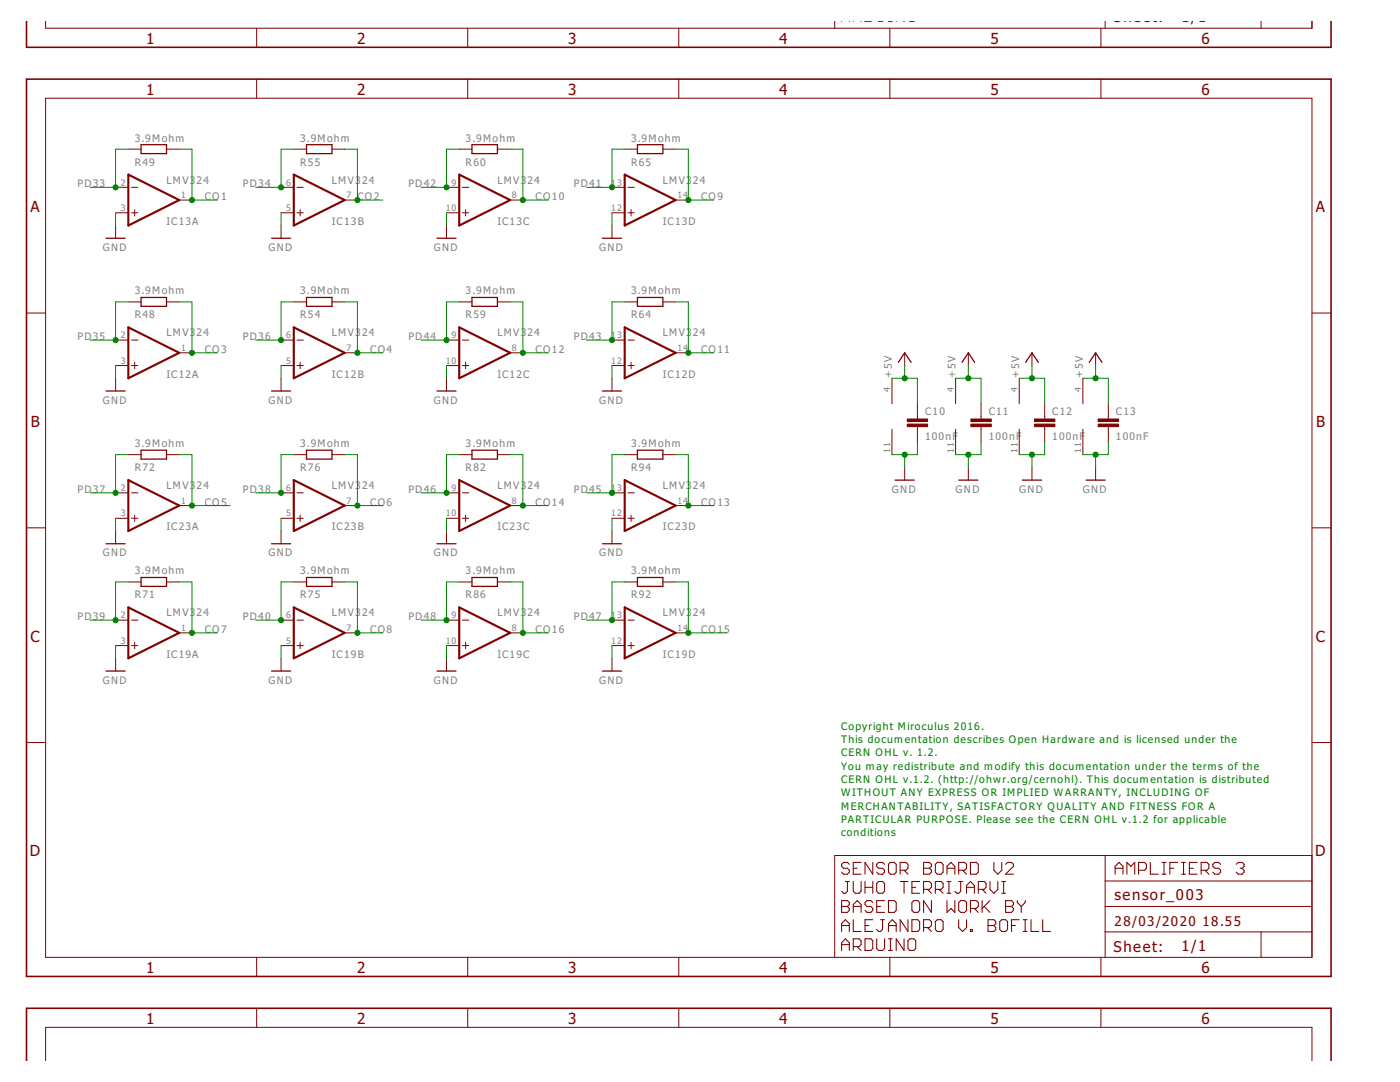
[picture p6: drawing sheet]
<svg xmlns="http://www.w3.org/2000/svg" width="279mm" height="216mm" viewBox="0 0 279 216" stroke-linecap="round" stroke-linejoin="round" font-family="sans-serif">
<g fill="none" stroke="#800000" stroke-width=".21">
<path d="M168 4.1v.2M169.5 4.1v.2M170.3 4.1v.2M171.7 4.1l.2 .2M172.6 4.1v.2h1.2l.1-.2M175.2 4.1l.1 .2 .9-.2M177.3 4.3h.8M177.7 4.1v.2M178.9 4.1v.2M180.3 4.1l.1 .2v-.2M181.5 4.1l.1 .2 .9-.2M168 179.7h1.1l.4 .4v.4l-.4 .4 .4 .4v.4l-.4 .4h-1.1z"/>
<path d="M168.7 175.9h.8M169.1 175.9v1.9l-.4 .4h-.4l-.3-.4M169.5 172.5l-.4-.4h-.8l-.3 .4v.4l.3 .3h.8l.4 .5v.3l-.4 .4h-.8l-.3-.4M170.3 175.9v1.9l.4 .4h.7l.5-.4v-1.9M170.3 173.2h.8M171.9 172.1h-1.6v2.3h1.6M172.6 175.9v2.3M172.6 177.1h1.6M174.2 172.1v2.3l-1.6-2.3v2.3M174.2 175.9v2.3M175.3 175.9h.8l.4 .4v1.5l-.4 .4h-.8l-.3-.4v-1.5zM176.5 172.5l-.4-.4h-.8l-.3 .4v.4l.3 .3h.8l.4 .5v.3l-.4 .4h-.8l-.3-.4"/>
<path d="M176.5 179.7h-1.5v2.4h1.5M177.3 172.5l.4-.4h.8l.4 .4v1.5l-.4 .4h-.8l-.4-.4zM177.3 179.7h1.2l.4 .4v1.6l-.4 .4h-1.2zM179.6 173.7h1.2l.4-.5v-.7l-.4-.4h-1.2v2.3M179.6 175.9h1.6M180.4 175.9v2.3M180.4 173.7l.8 .7M182 177.1h.8M182.4 179.7h.8l.3 .4v1.6l-.3 .4h-.8l-.4-.4v-1.6zM183.5 175.9h-1.5v2.3h1.5M184.3 172.1h1.2l.4 .4v.4l-.4 .3 .4 .5v.3l-.4 .4h-1.2zM184.3 173.2h1.2"/>
<path d="M184.3 177.5h1.2l.4-.4v-.8l-.4-.4h-1.2v2.3M185.1 177.5l.8 .7M185.9 179.7v2.4l-1.6-2.4v2.4M186.7 177.5h1.1l.4-.4v-.8l-.4-.4h-1.1v2.3M187 172.1h.8l.4 .4v1.5l-.4 .4h-.8l-.3-.4v-1.5zM187.4 177.5l.8 .7M189 173.2h1.6M189 174.4v-1.5l.8-.8 .8 .8v1.5M189 179.7v2.4l.8-.8 .8 .8v-2.4M189 178.2h.8M189 175.9h.8M189.4 175.9v2.3"/>
<path d="M191.3 173.7h1.2l.4-.5v-.7l-.4-.4h-1.2v2.3M191.3 175.9h.8M191.7 175.9v1.9l-.4 .4h-.4l-.3-.4M192.1 173.7l.8 .7M192.9 178.2v-1.5l.8-.8 .8 .8v1.5M192.9 177.1h1.6M193.7 172.1h1.1l.4 .4v1.5l-.4 .4h-1.1zM195.2 177.5h1.2l.4-.4v-.8l-.4-.4h-1.2v2.3M196 177.5l.8 .7M196 179.7v2.4M197.6 175.9v1.6l.8 .7 .7-.7v-1.6M197.6 179.7l-1.6 1.6"/>
<path d="M198.4 172.1v1.6l.7 .7 .8-.7v-1.6M199.9 178.2h.8M199.9 175.9h.8M200.3 175.9v2.3M200.7 172.5l.4-.4h.8l.3 .4v.4l-1.5 1.5h1.5M200.7 179.7h1.2l.3 .4v.4l-.3 .4 .3 .4v.4l-.3 .4h-1.2zM203 179.7v.4l.8 .8M204.6 179.7v.4l-.8 .8M222.5 173.2h1.6M222.5 174.4v-1.5l.8-.8 .8 .8v1.5M224.9 174.4v-2.3l.8 .8 .8-.8v2.3M227.2 173.7h1.2l.4-.5v-.7l-.4-.4h-1.2v2.3"/>
<path d="M229.6 172.1v2.3h1.5M231.9 172.1h.8M231.9 174.4h.8M232.3 172.1v2.3M233.5 173.2h.8M235 172.1h-1.5v2.3M235.8 172.1h.8M235.8 174.4h.8M236.2 172.1v2.3M237.4 173.2h.7M238.9 172.1h-1.5v2.3h1.5M239.7 173.7h1.2l.4-.5v-.7l-.4-.4h-1.2v2.3"/>
<path d="M240.5 173.7l.8 .7M243.6 172.5l-.4-.4h-.8l-.4 .4v.4l.4 .3h.8l.4 .5v.3l-.4 .4h-.8l-.4-.4M246.7 172.5l.4-.4h.8l.4 .4v.4l-.4 .3M247.5 173.2h.4M247.9 173.2l.4 .5v.3l-.4 .4h-.8l-.4-.4M168 185.9v-1.6l.7-.8 .8 .8v1.6M168 189.7v-1.6l.7-.8 .8 .8v1.6M168 180.9h1.1M168 184.7h1.5M168 188.5h1.5M170.3 182.1v-1.6l.8-.8 .8 .8v1.6M170.3 183.5v2.4h1.6"/>
<path d="M170.3 188.9h1.1l.5-.4v-.8l-.5-.4h-1.1v2.4M170.3 180.9h1.6M171.1 188.9l.8 .8M172.6 187.3h1.2l.4 .4v1.6l-.4 .4h-1.2zM172.6 184.7h.8M174.2 180.1l-.4-.4h-.8l-.4 .4v.4l.4 .4h.8l.4 .4v.4l-.4 .4h-.8l-.4-.4M174.2 183.5h-1.6v2.4h1.6M175 187.3v2l.3 .4h.8l.4-.4v-2M175 180.9h.7M175.7 183.5h.8M176.1 183.5v2l-.4 .4h-.4l-.3-.4M177.3 185.9v-1.6l.8-.8 .8 .8v1.6"/>
<path d="M177.3 184.7h1.6M177.3 187.3h.8M177.3 189.7h.8M177.7 187.3v2.4M180.4 187.3v2.4l-1.5-2.4v2.4M181.2 183.5v2.4l-1.6-2.4v2.4M181.2 187.7l.4-.4h.8l.4 .4v1.6l-.4 .4h-.8l-.4-.4zM182 183.5h1.2l.3 .4v1.6l-.3 .4h-1.2zM184.3 185.1h1.2l.4-.4v-.8l-.4-.4h-1.2v2.4M185.1 185.1l.8 .8M187 183.5h.8l.4 .4v1.6l-.4 .4h-.8l-.3-.4v-1.6zM191.3 180.1l.4-.4h.8l.4 .4v1.6l-.4 .4h-.8l-.4-.4z"/>
<path d="M191.3 183.5v1.6l.8 .8 .8-.8v-1.6M193.7 181.3h1.1l.4-.4v-.8l-.4-.4h-1.1v2.4M193.7 185.5h.4v.4h-.4zM194.5 181.3l.7 .8M196.4 180.9l1.2 1.2M197.2 184.7h1.2M197.2 183.5h1.2l.3 .4v.4l-.3 .4 .3 .4v.4l-.3 .4h-1.2zM199.5 183.9l.4-.4h.8l.4 .4v1.6l-.4 .4h-.8l-.4-.4zM200.7 180.9h1.2M201.9 184.7h.7M203.4 183.5h-1.5v2.4M203.8 180.9v1.2"/>
<path d="M204.2 185.9h.8M204.2 183.5h.8M204.6 183.5v2.4M205.8 183.5v2.4h1.5M208.1 183.5v2.4h1.6"/>
</g>
<g fill="none" stroke="#800000" stroke-width=".2">
<path d="M9.1 4.1v1.5h252.7v-1.5M9.1 19.6h252.7v171.4h-252.7zM51.2 5.6v3.8M51.2 15.8v3.8M93.3 5.6v3.8M93.3 15.8v3.8M135.5 5.6v3.8M135.5 15.8v3.8M166.6 4.1v1.5M177.6 5.6v3.8M177.6 15.8v3.8M219.7 5.6v3.8"/>
<path d="M219.7 15.8v3.8M220.6 4.1v1.5M251.7 4.1v1.5M23.1 37.4h2.5M25.6 29.8h2.6M26.2 37.4h1.3M33.2 29.8h2.6M35.8 39.9h2.5M56.1 37.4h2.5M58.6 29.8h2.6M59.3 37.4h1.2M66.3 29.8h2.5"/>
<path d="M68.8 39.9h2.5M89.1 37.4h2.6M91.7 29.8h2.5M92.3 37.4h1.3M99.3 29.8h2.5M101.8 39.9h2.6M122.1 37.4h2.6M124.7 29.8h2.5M125.3 37.4h1.3M132.3 29.8h2.5M134.8 39.9h2.6M23.1 42.5h2.5"/>
<path d="M23.1 45v2.5M26.2 42.5h1.3M26.9 41.8v1.3M56.1 42.5h2.5M56.1 45v2.5M59.3 42.5h1.2M59.9 41.8v1.3M89.1 42.5h2.6M89.1 45v2.5M92.3 42.5h1.3M92.9 41.8v1.3M122.1 42.5h2.6"/>
<path d="M122.1 45v2.5M125.3 42.5h1.3M125.9 41.8v1.3M5.3 62.5h3.8M23.1 72.9h2.5M23.1 67.9h2.5M23.1 75.5v2.5M25.6 60.2h2.6M26.2 72.9h1.3M26.2 67.9h1.3M26.9 72.3v1.3M33.2 60.2h2.6"/>
<path d="M35.8 70.4h2.5M56.1 72.9h2.5M56.1 67.9h2.5M56.1 75.5v2.5M58.6 60.2h2.6M59.3 72.9h1.2M59.3 67.9h1.2M59.9 72.3v1.3M66.3 60.2h2.5M68.8 70.4h2.5M89.1 72.9h2.6M89.1 67.9h2.6"/>
<path d="M89.1 75.5v2.5M91.7 60.2h2.5M92.3 72.9h1.3M92.3 67.9h1.3M92.9 72.3v1.3M99.3 60.2h2.5M101.8 70.4h2.6M122.1 72.9h2.6M122.1 67.9h2.6M122.1 75.5v2.5M124.7 60.2h2.5M125.3 72.9h1.3"/>
<path d="M125.3 67.9h1.3M125.9 72.3v1.3M132.3 60.2h2.5M134.8 70.4h2.6M178 75.5v5.1M180.6 70.4v2.5M190.7 75.5v5.1M193.3 70.4v2.5M203.4 75.5v5.1M206 70.4v2.5M216.1 75.5v5.1M218.7 70.4v2.5"/>
<path d="M261.8 62.5h3.8M23.1 98.3h2.5M25.6 90.7h2.6M26.2 98.3h1.3M33.2 90.7h2.6M56.1 98.3h2.5M58.6 90.7h2.6M59.3 98.3h1.2M66.3 90.7h2.5M89.1 98.3h2.6M91.7 90.7h2.5M92.3 98.3h1.3"/>
<path d="M99.3 90.7h2.5M122.1 98.3h2.6M124.7 90.7h2.5M125.3 98.3h1.3M132.3 90.7h2.5M178 85.6v5.1M180.6 93.3v2.5M183.1 80.6v3M183.1 85.1v3.1M190.7 85.6v5.1M193.3 93.3v2.5M195.8 80.6v3"/>
<path d="M195.8 85.1v3.1M203.4 85.6v5.1M206 93.3v2.5M208.5 80.6v3M208.5 85.1v3.1M216.1 85.6v5.1M218.7 93.3v2.5M221.2 80.6v3M221.2 85.1v3.1M5.3 105.3h3.8M23.1 103.4h2.5M23.1 106v2.5"/>
<path d="M25.6 116.1h2.6M26.2 103.4h1.3M26.9 102.8v1.3M33.2 116.1h2.6M35.8 100.9h2.5M56.1 103.4h2.5M56.1 106v2.5M58.6 116.1h2.6M59.3 103.4h1.2M59.9 102.8v1.3M66.3 116.1h2.5M68.8 100.9h2.5"/>
<path d="M89.1 103.4h2.6M89.1 106v2.5M91.7 116.1h2.5M92.3 103.4h1.3M92.9 102.8v1.3M99.3 116.1h2.5M101.8 100.9h2.6M122.1 103.4h2.6M122.1 106v2.5M124.7 116.1h2.5M125.3 103.4h1.3M125.9 102.8v1.3"/>
<path d="M132.3 116.1h2.5M134.8 100.9h2.6M261.8 105.3h3.8M23.1 128.8h2.5M23.1 123.7h2.5M23.1 131.4v2.5M26.2 128.8h1.3M26.2 123.7h1.3M26.9 128.2v1.3M35.8 126.3h2.5M56.1 128.8h2.5M56.1 123.7h2.5"/>
<path d="M56.1 131.4v2.5M59.3 128.8h1.2M59.3 123.7h1.2M59.9 128.2v1.3M68.8 126.3h2.5M89.1 128.8h2.6M89.1 123.7h2.6M89.1 131.4v2.5M92.3 128.8h1.3M92.3 123.7h1.3M92.9 128.2v1.3M101.8 126.3h2.6"/>
<path d="M122.1 128.8h2.6M122.1 123.7h2.6M122.1 131.4v2.5M125.3 128.8h1.3M125.3 123.7h1.3M125.9 128.2v1.3M134.8 126.3h2.6M5.3 148.2h3.8M261.8 148.2h3.8M220.6 170.7v20.3M220.6 175.8h41.2M261.8 170.7h-95.2v20.3"/>
<path d="M51.2 191v3.8M93.3 191v3.8M135.5 191v3.8M177.6 191v3.8M219.7 191v3.8M220.6 185.9h41.2M220.6 180.9h41.2M251.7 185.9v5.1M9.1 211.8v-6.8h252.7v6.8M51.2 201.2v3.8M93.3 201.2v3.8M135.5 201.2v3.8"/>
<path d="M177.6 201.2v3.8M219.7 201.2v3.8"/>
</g>
<path d="M5.3 4.1v5.3h260.3v-5.3M5.3 15.8h260.3v179h-260.3zM5.3 211.8v-10.6h260.3v10.6" fill="none" stroke="#800000" stroke-width=".32"/>
<g fill="none" stroke="#800000" stroke-width=".42">
<path d="M25.6 34.8l10.2 5.1-10.2 5.1zM58.6 34.8l10.2 5.1-10.2 5.1zM91.7 34.8l10.1 5.1-10.1 5.1zM124.7 34.8l10.1 5.1-10.1 5.1zM25.6 65.3l10.2 5.1-10.2 5.1zM58.6 65.3l10.2 5.1-10.2 5.1zM91.7 65.3l10.1 5.1-10.1 5.1zM124.7 65.3l10.1 5.1-10.1 5.1zM25.6 95.8l10.2 5.1-10.2 5.1zM58.6 95.8l10.2 5.1-10.2 5.1zM91.7 95.8l10.1 5.1-10.1 5.1zM124.7 95.8l10.1 5.1-10.1 5.1z"/>
<path d="M25.6 121.2l10.2 5.1-10.2 5.1zM58.6 121.2l10.2 5.1-10.2 5.1zM91.7 121.2l10.1 5.1-10.1 5.1zM124.7 121.2l10.1 5.1-10.1 5.1z"/>
</g>
<g fill="none" stroke="#800000" stroke-width=".25">
<path d="M28.2 28.9h5v1.7h-5zM61.2 28.9h5.1v1.7h-5.1zM94.2 28.9h5.1v1.7h-5.1zM127.2 28.9h5.1v1.7h-5.1zM21.2 47.5h3.8M28.2 59.4h5v1.7h-5zM54.2 47.5h3.8M61.2 59.4h5.1v1.7h-5.1zM87.2 47.5h3.8M94.2 59.4h5.1v1.7h-5.1zM120.2 47.5h3.8M127.2 59.4h5.1v1.7h-5.1z"/>
<path d="M21.2 78h3.8M54.2 78h3.8M87.2 78h3.8M120.2 78h3.8M179.3 72.3l1.3-1.9 1.2 1.9M192 72.3l1.3-1.9 1.2 1.9M204.7 72.3l1.3-1.9 1.2 1.9M217.4 72.3l1.3-1.9 1.2 1.9M28.2 89.8h5v1.8h-5zM61.2 89.8h5.1v1.8h-5.1zM94.2 89.8h5.1v1.8h-5.1zM127.2 89.8h5.1v1.8h-5.1z"/>
<path d="M178.6 95.8h3.9M191.3 95.8h3.9M204 95.8h3.9M216.7 95.8h3.9M21.2 108.5h3.8M28.2 115.2h5v1.8h-5zM54.2 108.5h3.8M61.2 115.2h5.1v1.8h-5.1zM87.2 108.5h3.8M94.2 115.2h5.1v1.8h-5.1zM120.2 108.5h3.8M127.2 115.2h5.1v1.8h-5.1z"/>
<path d="M21.2 133.9h3.8M54.2 133.9h3.8M87.2 133.9h3.8M120.2 133.9h3.8"/>
</g>
<g fill="#800000" stroke="#800000" stroke-width=".2">
<path d="M181.1 84.6h4v.5h-4z"/>
<path d="M181.1 83.6h4v.5h-4z"/>
<path d="M193.8 84.6h4v.5h-4z"/>
<path d="M193.8 83.6h4v.5h-4z"/>
<path d="M206.5 84.6h4v.5h-4z"/>
<path d="M206.5 83.6h4v.5h-4z"/>
<path d="M219.2 84.6h4v.5h-4z"/>
<path d="M219.2 83.6h4v.5h-4z"/>
</g>
<g fill="none" stroke="#008000" stroke-width=".2">
<path d="M25.6 29.8h-2.5v7.6h-5.1M35.8 29.8h2.5v10.1h5.1M58.6 29.8h-2.5v7.6h-5.1M68.8 29.8h2.5v10.1h5.1M91.7 29.8h-2.6v7.6h-5.1M101.8 29.8h2.6v10.1h5M124.7 29.8h-2.6v7.6h-5M134.8 29.8h2.6v10.1h5.1M23.1 42.5v2.5M56.1 42.5v2.5M89.1 42.5v2.5M122.1 42.5v2.5"/>
<path d="M23.1 72.9v2.6M25.6 60.2h-2.5v7.7h-5.1M35.8 60.2h2.5v10.2h5.1M56.1 72.9v2.6M58.6 60.2h-2.5v7.7h-5.1M68.8 60.2h2.5v10.2h5.1M89.1 72.9v2.6M91.7 60.2h-2.6v7.7h-5.1M101.8 60.2h2.6v10.2h5M122.1 72.9v2.6M124.7 60.2h-2.6v7.7h-5M134.8 60.2h2.6v10.2h5.1"/>
<path d="M178 75.5h5.1v5.1M180.6 72.9v2.6M190.7 75.5h5.1v5.1M193.3 72.9v2.6M203.4 75.5h5.1v5.1M206 72.9v2.6M216.1 75.5h5.1v5.1M218.7 72.9v2.6M25.6 90.7h-2.5v7.6h-5.1M35.8 90.7h2.5v10.2h7.6M58.6 90.7h-2.5v7.6h-5.1M68.8 90.7h2.5v10.2h5.1"/>
<path d="M91.7 90.7h-2.6v7.6h-5.1M101.8 90.7h2.6v10.2h5M124.7 90.7h-2.6v7.6h-5M134.8 90.7h2.6v10.2h5.1M180.6 90.7v2.6M183.1 88.2v2.5h-5.1M193.3 90.7v2.6M195.8 88.2v2.5h-5.1M206 90.7v2.6M208.5 88.2v2.5h-5.1M218.7 90.7v2.6M221.2 88.2v2.5h-5.1"/>
<path d="M23.1 103.4v2.6M25.6 116.1h-2.5v7.6h-5.1M35.8 116.1h2.5v10.2h5.1M56.1 103.4v2.6M58.6 116.1h-2.5v7.6h-5.1M68.8 116.1h2.5v10.2h5.1M89.1 103.4v2.6M91.7 116.1h-2.6v7.6h-5.1M101.8 116.1h2.6v10.2h5M122.1 103.4v2.6M124.7 116.1h-2.6v7.6h-5M134.8 116.1h2.6v10.2h7.6"/>
<path d="M23.1 128.8v2.6M56.1 128.8v2.6M89.1 128.8v2.6M122.1 128.8v2.6"/>
</g>
<g fill="#008000" stroke="#008000" stroke-width=".2">
<circle cx="180.6" cy="90.7" r=".51"/>
<circle cx="193.3" cy="90.7" r=".51"/>
<circle cx="206" cy="90.7" r=".51"/>
<circle cx="218.7" cy="90.7" r=".51"/>
<circle cx="180.6" cy="75.5" r=".51"/>
<circle cx="193.3" cy="75.5" r=".51"/>
<circle cx="206" cy="75.5" r=".51"/>
<circle cx="218.7" cy="75.5" r=".51"/>
<circle cx="104.4" cy="70.4" r=".51"/>
<circle cx="38.3" cy="39.9" r=".51"/>
<circle cx="71.3" cy="39.9" r=".51"/>
<circle cx="71.3" cy="100.9" r=".51"/>
<circle cx="71.3" cy="126.3" r=".51"/>
<circle cx="104.4" cy="100.9" r=".51"/>
<circle cx="104.4" cy="126.3" r=".51"/>
<circle cx="137.4" cy="126.3" r=".51"/>
<circle cx="137.4" cy="70.4" r=".51"/>
<circle cx="104.4" cy="39.9" r=".51"/>
<circle cx="137.4" cy="39.9" r=".51"/>
<circle cx="71.3" cy="70.4" r=".51"/>
<circle cx="38.3" cy="70.4" r=".51"/>
<circle cx="38.3" cy="100.9" r=".51"/>
<circle cx="38.3" cy="126.3" r=".51"/>
<circle cx="137.4" cy="100.9" r=".51"/>
<circle cx="23.1" cy="37.4" r=".51"/>
<circle cx="56.1" cy="37.4" r=".51"/>
<circle cx="23.1" cy="67.9" r=".51"/>
<circle cx="56.1" cy="67.9" r=".51"/>
<circle cx="122.1" cy="37.4" r=".51"/>
<circle cx="89.1" cy="37.4" r=".51"/>
<circle cx="122.1" cy="67.9" r=".51"/>
<circle cx="89.1" cy="67.9" r=".51"/>
<circle cx="122.1" cy="98.3" r=".51"/>
<circle cx="23.1" cy="98.3" r=".51"/>
<circle cx="56.1" cy="98.3" r=".51"/>
<circle cx="89.1" cy="98.3" r=".51"/>
<circle cx="23.1" cy="123.7" r=".51"/>
<circle cx="122.1" cy="123.7" r=".51"/>
<circle cx="56.1" cy="123.7" r=".51"/>
<circle cx="89.1" cy="123.7" r=".51"/>
</g>
<g font-size="3.7" fill="#800000">
<text x="29.2" y="8.8">1</text>
<text x="71.3" y="8.8">2</text>
<text x="113.4" y="8.8">3</text>
<text x="155.5" y="8.8">4</text>
<text x="197.6" y="8.8">5</text>
<text x="239.8" y="8.8">6</text>
<text x="29.2" y="19">1</text>
<text x="71.3" y="19">2</text>
<text x="113.4" y="19">3</text>
<text x="155.5" y="19">4</text>
<text x="197.6" y="19">5</text>
<text x="239.8" y="19">6</text>
<text x="6.1" y="42.3">A</text>
<text x="262.6" y="42.3">A</text>
<text x="6.1" y="85.2">B</text>
<text x="262.6" y="85.2">B</text>
<text x="6.1" y="128">C</text>
<text x="262.6" y="128">C</text>
<text x="6" y="170.9">D</text>
<text x="262.5" y="170.9">D</text>
<text x="29.2" y="194.2">1</text>
<text x="71.3" y="194.2">2</text>
<text x="113.4" y="194.2">3</text>
<text x="155.5" y="194.2">4</text>
<text x="197.6" y="194.2">5</text>
<text x="239.8" y="194.2">6</text>
<text x="29.2" y="204.4">1</text>
<text x="71.3" y="204.4">2</text>
<text x="113.4" y="204.4">3</text>
<text x="155.5" y="204.4">4</text>
<text x="197.6" y="204.4">5</text>
<text x="239.8" y="204.4">6</text>
</g>
<g font-size="3.6" fill="#800000">
<text x="222.2" y="4.5">Sheet:</text>
<text x="235.8" y="4.4">1/1</text>
<text x="222.5" y="179.6">sensor_003</text>
<text x="222.2" y="189.9">Sheet:</text>
<text x="235.8" y="189.8">1/1</text>
</g>
<g font-size="3.2" fill="#800000">
<text x="240" y="-.7">18.55</text>
<text x="222.5" y="184.7">28/03/2020</text>
<text x="240" y="184.7">18.55</text>
</g>
<g font-size="2.5" fill="#008000">
<text x="79" y="-.7">conditions</text>
<text x="167.8" y="145.6">Copyright Miroculus 2016.</text>
<text x="167.8" y="148.2">This documentation describes Open Hardware and is licensed under the</text>
<text x="167.8" y="150.9">CERN OHL v. 1.2.</text>
<text x="167.8" y="153.6">You may redistribute and modify this documentation under the terms of the</text>
<text x="167.8" y="156.2">CERN OHL v.1.2. (http://ohwr.org/cernohl). This documentation is distributed</text>
<text x="167.8" y="158.9">WITHOUT ANY EXPRESS OR IMPLIED WARRANTY, INCLUDING OF</text>
<text x="167.8" y="161.6">MERCHANTABILITY, SATISFACTORY QUALITY AND FITNESS FOR A</text>
<text x="167.8" y="164.2">PARTICULAR PURPOSE. Please see the CERN OHL v.1.2 for applicable</text>
<text x="167.8" y="166.9">conditions</text>
</g>
<g font-size="2.5" fill="#808080">
<text x="26.9" y="28.2">3.9Mohm</text>
<text x="59.9" y="28.2">3.9Mohm</text>
<text x="92.9" y="28.2">3.9Mohm</text>
<text x="125.9" y="28.2">3.9Mohm</text>
<text x="26.9" y="33">R49</text>
<text x="59.9" y="33">R55</text>
<text x="92.9" y="33">R60</text>
<text x="125.9" y="33">R65</text>
<text x="15.5" y="37.4">PD33</text>
<text x="33.2" y="36.6">LMV3</text>
<text x="39.2" y="36.6">24</text>
<text x="40.9" y="39.9">CO1</text>
<text x="48.5" y="37.4">PD34</text>
<text x="66.3" y="36.6">LMV3</text>
<text x="71.3" y="39.9">CO2</text>
<text x="72.3" y="36.6">24</text>
<text x="81.5" y="37.4">PD42</text>
<text x="99.3" y="36.6">LMV3</text>
<text x="105.3" y="36.6">24</text>
<text x="106.9" y="39.9">CO10</text>
<text x="114.5" y="37.4">PD41</text>
<text x="132.3" y="36.6">LMV3</text>
<text x="138.3" y="36.6">24</text>
<text x="139.9" y="39.9">CO9</text>
<text x="33.2" y="44.9">IC13A</text>
<text x="66.3" y="44.9">IC13B</text>
<text x="99.3" y="44.9">IC13C</text>
<text x="132.3" y="44.9">IC13D</text>
<text x="20.5" y="50.1">GND</text>
<text x="53.6" y="50.1">GND</text>
<text x="86.6" y="50.1">GND</text>
<text x="119.6" y="50.1">GND</text>
<text x="26.9" y="58.7">3.9Mohm</text>
<text x="59.9" y="58.7">3.9Mohm</text>
<text x="92.9" y="58.7">3.9Mohm</text>
<text x="125.9" y="58.7">3.9Mohm</text>
<text x="26.9" y="63.5">R48</text>
<text x="59.9" y="63.5">R54</text>
<text x="92.9" y="63.5">R59</text>
<text x="125.9" y="63.5">R64</text>
<text x="15.5" y="67.9">PD35</text>
<text x="33.2" y="67.1">LMV3</text>
<text x="39.2" y="67.1">24</text>
<text x="40.9" y="70.4">CO3</text>
<text x="48.5" y="67.9">PD36</text>
<text x="66.3" y="67.1">LMV3</text>
<text x="72.3" y="67.1">24</text>
<text x="73.9" y="70.4">CO4</text>
<text x="81.5" y="67.9">PD44</text>
<text x="99.3" y="67.1">LMV3</text>
<text x="105.3" y="67.1">24</text>
<text x="106.9" y="70.4">CO12</text>
<text x="114.5" y="67.9">PD43</text>
<text x="132.3" y="67.1">LMV3</text>
<text x="138.3" y="67.1">24</text>
<text x="139.9" y="70.4">CO11</text>
<text x="33.2" y="75.3">IC12A</text>
<text x="66.3" y="75.3">IC12B</text>
<text x="99.3" y="75.3">IC12C</text>
<text x="132.3" y="75.3">IC12D</text>
<text x="178" y="75.5" transform="rotate(-90 178 75.5)">+5V</text>
<text x="190.7" y="75.5" transform="rotate(-90 190.7 75.5)">+5V</text>
<text x="203.4" y="75.5" transform="rotate(-90 203.4 75.5)">+5V</text>
<text x="216.1" y="75.5" transform="rotate(-90 216.1 75.5)">+5V</text>
<text x="20.5" y="80.6">GND</text>
<text x="53.6" y="80.6">GND</text>
<text x="86.6" y="80.6">GND</text>
<text x="119.6" y="80.6">GND</text>
<text x="184.6" y="82.7">C10</text>
<text x="197.3" y="82.7">C11</text>
<text x="210" y="82.7">C12</text>
<text x="222.7" y="82.7">C13</text>
<text x="26.9" y="89.2">3.9Mohm</text>
<text x="59.9" y="89.2">3.9Mohm</text>
<text x="92.9" y="89.2">3.9Mohm</text>
<text x="125.9" y="89.2">3.9Mohm</text>
<text x="184.6" y="87.8">100nF</text>
<text x="197.3" y="87.8">100nF</text>
<text x="210" y="87.8">100nF</text>
<text x="222.7" y="87.8">100nF</text>
<text x="26.9" y="94">R72</text>
<text x="59.9" y="94">R76</text>
<text x="92.9" y="94">R82</text>
<text x="125.9" y="94">R94</text>
<text x="15.5" y="98.3">PD37</text>
<text x="33.2" y="97.6">LMV3</text>
<text x="39.2" y="97.6">24</text>
<text x="40.9" y="100.9">CO5</text>
<text x="48.5" y="98.3">PD38</text>
<text x="66.3" y="97.6">LMV3</text>
<text x="72.3" y="97.6">24</text>
<text x="73.9" y="100.9">CO6</text>
<text x="81.5" y="98.3">PD46</text>
<text x="99.3" y="97.6">LMV3</text>
<text x="105.3" y="97.6">24</text>
<text x="106.9" y="100.9">CO14</text>
<text x="114.5" y="98.3">PD45</text>
<text x="132.3" y="97.6">LMV3</text>
<text x="138.3" y="97.6">24</text>
<text x="139.9" y="100.9">CO13</text>
<text x="178" y="98.3">GND</text>
<text x="190.7" y="98.3">GND</text>
<text x="203.4" y="98.3">GND</text>
<text x="216.1" y="98.3">GND</text>
<text x="33.2" y="105.8">IC23A</text>
<text x="66.3" y="105.8">IC23B</text>
<text x="99.3" y="105.8">IC23C</text>
<text x="132.3" y="105.8">IC23D</text>
<text x="20.5" y="111">GND</text>
<text x="53.6" y="111">GND</text>
<text x="86.6" y="111">GND</text>
<text x="119.6" y="111">GND</text>
<text x="26.9" y="114.6">3.9Mohm</text>
<text x="26.9" y="119.4">R71</text>
<text x="59.9" y="114.6">3.9Mohm</text>
<text x="59.9" y="119.4">R75</text>
<text x="92.9" y="114.6">3.9Mohm</text>
<text x="92.9" y="119.4">R86</text>
<text x="125.9" y="114.6">3.9Mohm</text>
<text x="125.9" y="119.4">R92</text>
<text x="15.5" y="123.7">PD39</text>
<text x="33.2" y="123">LMV3</text>
<text x="39.2" y="123">24</text>
<text x="48.5" y="123.7">PD40</text>
<text x="66.3" y="123">LMV3</text>
<text x="72.3" y="123">24</text>
<text x="81.5" y="123.7">PD48</text>
<text x="99.3" y="123">LMV3</text>
<text x="105.3" y="123">24</text>
<text x="114.5" y="123.7">PD47</text>
<text x="132.3" y="123">LMV3</text>
<text x="138.3" y="123">24</text>
<text x="33.2" y="131.2">IC19A</text>
<text x="40.9" y="126.3">CO7</text>
<text x="66.3" y="131.2">IC19B</text>
<text x="73.9" y="126.3">CO8</text>
<text x="99.3" y="131.2">IC19C</text>
<text x="106.9" y="126.3">CO16</text>
<text x="132.3" y="131.2">IC19D</text>
<text x="139.9" y="126.3">CO15</text>
<text x="20.5" y="136.4">GND</text>
<text x="53.6" y="136.4">GND</text>
<text x="86.6" y="136.4">GND</text>
<text x="119.6" y="136.4">GND</text>
</g>
<g font-size="2.1" fill="#808080">
<text x="24.1" y="37">2</text>
<text x="36.1" y="39.6">1</text>
<text x="57.1" y="37">6</text>
<text x="69.1" y="39.6">7</text>
<text x="90.1" y="37">9</text>
<text x="102.2" y="39.6">8</text>
<text x="122" y="37">13</text>
<text x="135.2" y="39.6">14</text>
<text x="24.1" y="42.1">3</text>
<text x="57.1" y="42.1">5</text>
<text x="89" y="42.1">10</text>
<text x="122" y="42.1">12</text>
<text x="24.1" y="67.5">2</text>
<text x="36.1" y="70">1</text>
<text x="57.1" y="67.5">6</text>
<text x="69.1" y="70">7</text>
<text x="90.1" y="67.5">9</text>
<text x="102.2" y="70">8</text>
<text x="122" y="67.5">13</text>
<text x="135.2" y="70">14</text>
<text x="24.1" y="72.6">3</text>
<text x="57.1" y="72.6">5</text>
<text x="89" y="72.6">10</text>
<text x="122" y="72.6">12</text>
<text x="177.7" y="78.2" transform="rotate(-90 177.7 78.2)">4</text>
<text x="190.4" y="78.2" transform="rotate(-90 190.4 78.2)">4</text>
<text x="203.1" y="78.2" transform="rotate(-90 203.1 78.2)">4</text>
<text x="215.7" y="78.2" transform="rotate(-90 215.7 78.2)">4</text>
<text x="177.7" y="90.3" transform="rotate(-90 177.7 90.3)">11</text>
<text x="190.4" y="90.3" transform="rotate(-90 190.4 90.3)">11</text>
<text x="203.1" y="90.3" transform="rotate(-90 203.1 90.3)">11</text>
<text x="215.7" y="90.3" transform="rotate(-90 215.7 90.3)">11</text>
<text x="24.1" y="98">2</text>
<text x="36.1" y="100.5">1</text>
<text x="57.1" y="98">6</text>
<text x="69.1" y="100.5">7</text>
<text x="90.1" y="98">9</text>
<text x="102.2" y="100.5">8</text>
<text x="122" y="98">13</text>
<text x="135.2" y="100.5">14</text>
<text x="24.1" y="103.1">3</text>
<text x="57.1" y="103.1">5</text>
<text x="89" y="103.1">10</text>
<text x="122" y="103.1">12</text>
<text x="24.1" y="123.4">2</text>
<text x="36.1" y="125.9">1</text>
<text x="57.1" y="123.4">6</text>
<text x="69.1" y="125.9">7</text>
<text x="90.1" y="123.4">9</text>
<text x="102.2" y="125.9">8</text>
<text x="122" y="123.4">13</text>
<text x="135.2" y="125.9">14</text>
<text x="24.1" y="128.5">3</text>
<text x="57.1" y="128.5">5</text>
<text x="89" y="128.5">10</text>
<text x="122" y="128.5">12</text>
</g>
</svg>
